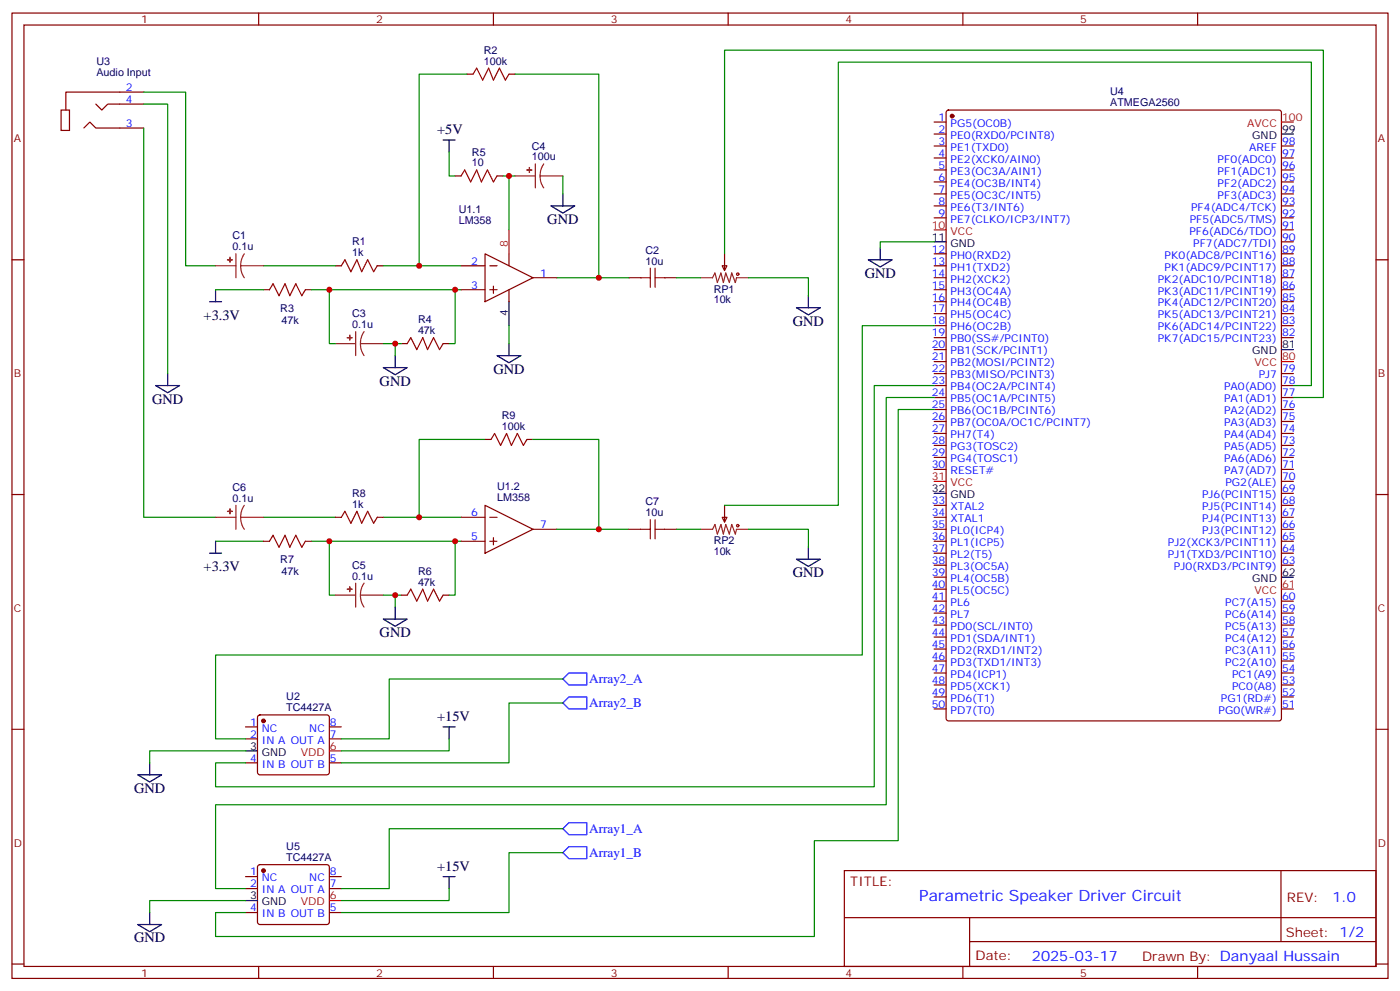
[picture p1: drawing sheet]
<svg xmlns="http://www.w3.org/2000/svg" width="412mm" height="292mm" viewBox="0 0 412 292" stroke-linecap="round" stroke-linejoin="round" font-family="sans-serif">
<g fill="none" stroke="#870000" stroke-width=".35">
<path d="M3.5 3.8h405.4v284.4h-405.4zM7.1 7.4h398.2v277.3h-398.2zM76.2 3.8v3.6M145.3 3.8v3.6M214.5 3.8v3.6M283.6 3.8v3.6M352.8 3.8v3.6M18 32.4h2.5v6h-2.5zM24.7 37.7l1.8-1.8 1.7 1.8h14.1M28.2 30.7l1.8 1.7 1.7-1.7h10.6M42.3 27.1h-22.9v5.3M137.6 21.8h1.7"/>
<path d="M149.9 21.8h1.8M275.2 35.9h3.5M275.2 39.5h3.5M278.9 32.6l.5-.2h97.4l.6 .5 .1 178.7-.5 .7h-97.6l-.7-.4v-178.8zM134.1 51.8h1.7M146.4 51.8h1.8M275.2 43h3.5M275.2 46.5h3.5M275.2 50.1h3.5M275.2 53.6h3.5M275.2 57.1h3.5M377.5 43h3.5"/>
<path d="M377.5 46.5h3.5M377.5 50.1h3.5M377.5 53.6h3.5M377.5 57.1h3.5M3.5 76.5h3.6M98.8 78.3h1.7M111.1 78.3h1.8M135.8 78.3h7.1M142.9 74.8l14.1 7-14.1 7.1zM144.3 78.3h2.1M149.9 74.8v3.5M212.7 78.3h1.4l-.7 1.4z"/>
<path d="M213.4 74.8v4.9M275.2 78.3h3.5M275.2 60.6h3.5M275.2 64.2h3.5M275.2 74.8h3.5M377.5 78.3h3.5M377.5 60.6h3.5M377.5 64.2h3.5M377.5 74.8h3.5M377.5 71.2h3.5M377.5 67.7h3.5M405.3 76.5h3.6"/>
<path d="M77.6 85.3h1.8M90 85.3h1.7M135.8 85.3h7.1M144.3 85.3h2.1M145.3 84.3v2.1M149.9 85.3v3.6M157 81.8h7M185.2 81.8h3.5M195.8 81.8h3.5M275.2 85.3h3.5M275.2 81.8h3.5M275.2 88.9h3.5"/>
<path d="M275.2 92.4h3.5M275.2 95.9h3.5M275.2 99.4h3.5M377.5 85.3h3.5M377.5 81.8h3.5M377.5 88.9h3.5M377.5 92.4h3.5M377.5 95.9h3.5M377.5 99.4h3.5M118.2 101.2h1.7M130.5 101.2h1.8M275.2 103h3.5"/>
<path d="M275.2 106.5h3.5M275.2 110h3.5M275.2 113.6h3.5M275.2 117.1h3.5M377.5 110h3.5M377.5 113.6h3.5M377.5 117.1h3.5M142.9 129.4h1.7M155.2 129.4h1.8M275.2 120.6h3.5M275.2 124.1h3.5M275.2 127.7h3.5"/>
<path d="M275.2 131.2h3.5M275.2 134.7h3.5M275.2 138.3h3.5M377.5 120.6h3.5M377.5 124.1h3.5M377.5 127.7h3.5M377.5 131.2h3.5M377.5 134.7h3.5M377.5 138.3h3.5M3.5 145.7h3.6M77.6 159.4h1.8M90 159.4h1.7"/>
<path d="M98.8 152.4h1.7M111.1 152.4h1.8M135.8 152.4h7.1M135.8 159.4h7.1M142.9 148.8l14.1 7.1-14.1 7zM144.3 152.4h2.1M144.3 159.4h2.1M145.3 158.4v2.1M157 155.9h7M185.2 155.9h3.5M195.8 155.9h3.5M212.7 152.4h1.4l-.7 1.4z"/>
<path d="M213.4 148.8v5M275.2 152.4h3.5M275.2 159.4h3.5M275.2 155.9h3.5M275.2 148.8h3.5M377.5 152.4h3.5M377.5 159.4h3.5M377.5 155.9h3.5M377.5 148.8h3.5M377.5 145.3h3.5M377.5 141.8h3.5M405.3 145.7h3.6"/>
<path d="M118.2 175.3h1.7M130.5 175.3h1.8M275.2 162.9h3.5M275.2 166.5h3.5M275.2 170h3.5M275.2 173.5h3.5M275.2 177.1h3.5M377.5 162.9h3.5M377.5 166.5h3.5M377.5 177.1h3.5M275.2 180.6h3.5M275.2 184.1h3.5"/>
<path d="M275.2 187.6h3.5M275.2 191.2h3.5M275.2 194.7h3.5M275.2 198.2h3.5M377.5 180.6h3.5M377.5 184.1h3.5M377.5 187.6h3.5M377.5 191.2h3.5M377.5 194.7h3.5M377.5 198.2h3.5M3.5 214.8h3.6M72.3 214.1h3.5"/>
<path d="M72.3 217.6h3.5M76.1 210.8l.5-.2h19.7l.5 .2 .2 .5v16.2l-.2 .5-.5 .2h-19.7l-.5-.2-.3-.5v-16.2zM97 214.1h3.5M97 217.6h3.5M275.2 201.8h3.5M275.2 205.3h3.5M275.2 208.8h3.5M377.5 201.8h3.5M377.5 205.3h3.5M377.5 208.8h3.5M405.3 214.8h3.6M72.3 224.7h3.5"/>
<path d="M97 224.7h3.5M72.3 258.2h3.5M76.1 254.9l.5-.2h19.7l.5 .2 .2 .5v16.2l-.2 .5-.5 .2h-19.7l-.5-.2-.3-.5v-16.2zM97 258.2h3.5M248.7 256.4h156.6v28.3h-156.6zM377.3 256.5v20.8M72.3 261.7h3.5M72.3 268.8h3.5M97 261.7h3.5M97 268.8h3.5M248.7 270.3h156.5M285.6 277.3h119.6"/>
<path d="M285.6 270.3v14.1M3.5 284h3.6M76.2 284.7v3.5M145.3 284.7v3.5M214.5 284.7v3.5M283.6 284.7v3.5M352.8 284.7v3.5M405.3 284h3.6"/>
</g>
<path d="M377.5 35.9h3.5M149.9 67.7v7.1M275.2 67.7h3.5M377.5 106.5h3.5M275.2 141.8h3.5M377.5 173.5h3.5M97 221.2h3.5M97 265.3h3.5" fill="none" stroke="#f00" stroke-width=".35"/>
<g fill="none" stroke="#000" stroke-width=".35">
<path d="M377.5 39.5h3.5M130.5 41.2h3.6M132.3 41.2v3.6M165.8 57.1v3.5M162.3 60.6h7l-3.5 2.2zM255.8 76.5h7l-3.5 2.1zM259.3 73v3.5M275.2 71.2h3.5M61.7 88.9h3.6M63.5 85.3v3.6M149.9 88.9v7M234.6 90.6h7.1l-3.6 2.1z"/>
<path d="M238.1 87.1v3.5M45.9 113.6h7l-3.5 2.1zM49.4 110v3.6M112.9 108.3h7l-3.5 2.1zM116.4 104.7v3.6M146.4 104.7h7.1l-3.6 2.2zM149.9 101.2v3.5M377.5 103h3.5M63.5 159.4v3.5M275.2 145.3h3.5M61.7 162.9h3.6M116.4 178.8v3.6"/>
<path d="M234.6 164.7h7.1l-3.6 2.1zM238.1 161.2v3.5M377.5 170h3.5M112.9 182.4h7l-3.5 2.1zM130.5 214.1h3.6M132.3 214.1v3.5M40.6 228.2h7l-3.5 2.1zM44.1 224.7v3.5M72.3 221.2h3.5M130.5 258.2h3.6M132.3 258.2v3.5M40.6 272.3h7l-3.5 2.1z"/>
<path d="M44.1 268.8v3.5M72.3 265.3h3.5"/>
</g>
<g fill="#870000" stroke="#870000" stroke-width=".35">
<circle cx="77.6" cy="212.3" r=".53"/>
<circle cx="280.5" cy="34.2" r=".53"/>
<circle cx="77.6" cy="256.4" r=".53"/>
</g>
<g fill="none" stroke="#a10000" stroke-width=".35">
<path d="M149.9 21.8l-1 1.8-1.8-3.5-1.8 3.5-1.4-3.5-1.7 3.5-1.8-3.5-1.1 1.7M135.8 51.8l1.1-1.7 1.7 3.5 1.8-3.5 1.4 3.5 1.8-3.5 1.7 3.5 1.1-1.8M100.5 78.3l1.1-1.8 1.8 3.5 1.7-3.5 1.4 3.5 1.8-3.5 1.8 3.5 1-1.7M191.6 79v5.6M193 79v5.6M79.4 85.3l1-1.7 1.8 3.5 1.8-3.5 1.4 3.5 1.7-3.5 1.8 3.5 1.1-1.8M188.7 81.8h2.9M193 81.8h2.8M119.9 101.2l1.1-1.8 1.8 3.6 1.7-3.6 1.4 3.6 1.8-3.6 1.8 3.6 1-1.8M144.6 129.4l1.1-1.7 1.8 3.5 1.7-3.5 1.4 3.5 1.8-3.5 1.8 3.5 1-1.8M79.4 159.4l1-1.7 1.8 3.5 1.8-3.5 1.4 3.5 1.7-3.5 1.8 3.5 1.1-1.8M100.5 152.4l1.1-1.8 1.8 3.5 1.7-3.5 1.4 3.5 1.8-3.5 1.8 3.5 1-1.7"/>
<path d="M188.7 155.9h2.9M191.6 153.1v5.6M193 153.1v5.6M193 155.9h2.8M130.5 175.3l-1 1.8-1.8-3.6-1.8 3.6-1.4-3.6-1.7 3.6-1.8-3.6-1.1 1.8"/>
<circle cx="217.3" cy="80.8" r=".35"/>
<circle cx="217.3" cy="154.8" r=".35"/>
</g>
<g fill="none" stroke="#008700" stroke-width=".35">
<path d="M42.3 27.1h12.4v51.2h8.8M42.3 37.7v114.7h21.2M42.3 30.7h7.1v79.3M137.6 21.8h-14.1v56.5M151.7 21.8h24.7v60M132.3 44.8v7h1.8M148.2 51.8h3.5M149.9 51.8v15.9M165.8 51.8v5.3M77.6 78.3h21.2M112.9 78.3h22.9M213.4 74.8v-60h176.4v102.3h-8.8"/>
<path d="M275.2 71.2h-15.9v1.8M63.5 85.3h14.1M91.7 85.3h44.1M97 85.3v15.9h1.8M134.1 85.3v15.9h-1.8M149.9 95.9v5.3M164 81.8h21.2M199.3 81.8h7.1M220.5 81.8h17.6v5.3M275.2 95.9h-21.2v97h-190.5v24.7h8.8M112.9 101.2h5.3M116.4 101.2v3.5"/>
<path d="M275.2 113.6h-17.7v118.1h-194v-7h8.8M275.2 117.1h-14.1v119.9h-197.6v24.7h8.8M381 113.6h5.3v-95.3h-139.4v130.5h-33.5M142.9 129.4h-19.4v23M157 129.4h19.4v26.5M275.2 120.6h-10.6v127h-24.7v28.2h-176.4v-7h8.8M63.5 159.4h14.1M77.6 152.4h21.2M91.7 159.4h44.1M97 159.4v15.9h1.8M112.9 152.4h22.9M134.1 159.4v15.9h-1.8"/>
<path d="M164 155.9h21.2M199.3 155.9h7.1M220.5 155.9h17.6v5.3M112.9 175.3h5.3M116.4 175.3v3.5M165.8 200h-51.1v17.6h-14.2M132.3 217.6v3.6h-31.8M165.8 207h-15.9v17.7h-49.4M72.3 221.2h-28.2v3.5M165.8 244.1h-51.1v17.6h-14.2M165.8 251.1h-15.9v17.7h-49.4M72.3 265.3h-28.2v3.5"/>
<path d="M132.3 261.7v3.6h-31.8"/>
</g>
<g fill="none" stroke="#8c2424" stroke-width=".35">
<path d="M151.7 51.8h6M157.7 48.3v7.1M159.1 51.8l.2 1.9 .9 1.7M159.1 51.8h6.7M160.2 48.3l-.9 1.7-.2 1.8M63.5 78.3h6M69.5 74.8v7M70.9 78.3h6.7M70.9 78.3l.2 1.8 .9 1.7M72 74.8l-.9 1.6-.2 1.9M104.8 97.7v7M107.2 97.7l-.8 1.7-.2 1.8"/>
<path d="M206.4 81.8h3.5l.7-1.4 .7 2.8 1.1-2.8 .7 2.8 .7-2.8 1 2.8 .7-2.8 1.1 2.8 .4-1.4h3.5M98.8 101.2h6M106.2 101.2l.2 1.9 .8 1.6M106.2 101.2h6.7M63.5 152.4h6M69.5 148.8v7.1M70.9 152.4h6.7M70.9 152.4l.2 1.8 .9 1.7M72 148.8l-.9 1.7-.2 1.9M206.4 155.9h3.5l.7-1.4 .7 2.8 1.1-2.8 .7 2.8 .7-2.8 1 2.8 .7-2.8 1.1 2.8 .4-1.4h3.5M98.8 175.3h6M104.8 171.8v7"/>
<path d="M106.2 175.3l.2 1.8 .8 1.7M106.2 175.3h6.7M107.2 171.8l-.8 1.6-.2 1.9"/>
</g>
<g fill="#8c2424" stroke="#8c2424" stroke-width=".35">
<path d="M103 98.7v1.5z"/>
<path d="M102.3 99.4l1.4 .1z"/>
<path d="M155.9 49.4l.1 1.4z"/>
<path d="M155.2 50.1h1.4z"/>
<path d="M103 172.8v1.4z"/>
<path d="M102.3 173.5l1.4 .1z"/>
<path d="M67.7 75.8l.1 1.4z"/>
<path d="M67 76.5l1.4 .1z"/>
<path d="M67.7 149.9l.1 1.4z"/>
<path d="M67 150.6h1.4z"/>
</g>
<path d="M167.6 198.2h5.3v3.6h-5.3l-1.8-1.8zM167.6 205.3h5.3v3.5h-5.3l-1.8-1.8zM167.6 249.4h5.3v3.5h-5.3l-1.8-1.8zM167.6 242.3h5.3v3.6h-5.3l-1.8-1.8z" fill="none" stroke="#00f" stroke-width=".35"/>
<g fill="#c00">
<circle cx="97" cy="85.3" r=".88"/>
<circle cx="134.1" cy="85.3" r=".88"/>
<circle cx="116.4" cy="101.2" r=".88"/>
<circle cx="149.9" cy="51.8" r=".88"/>
<circle cx="123.5" cy="78.3" r=".88"/>
<circle cx="176.4" cy="81.8" r=".88"/>
<circle cx="116.4" cy="175.3" r=".88"/>
<circle cx="134.1" cy="159.4" r=".88"/>
<circle cx="97" cy="159.4" r=".88"/>
<circle cx="176.4" cy="155.9" r=".88"/>
<circle cx="123.5" cy="152.4" r=".88"/>
</g>
<text font-size="4.6" fill="#00f" x="270.8" y="265.5">Parametric Speaker Driver Circuit</text>
<g font-size="4.2">
<text x="128.8" y="39.5">+5V</text>
<text x="161.2" y="65.9">GND</text>
<text x="254.7" y="81.8">GND</text>
<text x="60" y="94.2">+3.3V</text>
<text x="233.5" y="95.9">GND</text>
<text x="111.8" y="113.6">GND</text>
<text x="145.3" y="110">GND</text>
<text x="44.8" y="118.9">GND</text>
<text x="60" y="168.2">+3.3V</text>
<text x="233.5" y="170">GND</text>
<text x="111.8" y="187.6">GND</text>
<text x="128.8" y="212.3">+15V</text>
<text x="39.5" y="233.5">GND</text>
<text x="128.8" y="256.4">+15V</text>
<text x="39.5" y="277.6">GND</text>
</g>
<g font-size="4.2" fill="#00f">
<text x="392.5" y="265.7">1.0</text>
<text x="304" y="283.1">2025-03-17</text>
</g>
<g font-size="3.9" fill="#00f">
<text x="173.6" y="201.2">Array2_A</text>
<text x="173.6" y="208.3">Array2_B</text>
<text x="173.6" y="245.3">Array1_A</text>
<text x="173.6" y="252.4">Array1_B</text>
</g>
<g font-size="3.9" fill="#800">
<text x="250.5" y="261">TITLE:</text>
<text x="379.1" y="265.7">REV:</text>
<text x="378.7" y="275.8">Sheet: 1/2</text>
<text x="287.4" y="282.9">Date:</text>
<text x="336.4" y="283">Drawn By: Danyaal Hussain</text>
</g>
<g font-size="3.2" fill="#800">
<text x="41.6" y="6.8">1</text>
<text x="110.8" y="6.8">2</text>
<text x="179.9" y="6.8">3</text>
<text x="249.1" y="6.8">4</text>
<text x="318.2" y="6.8">5</text>
<text x="4.1" y="41.9">A</text>
<text x="405.9" y="41.9">A</text>
<text x="4.1" y="111.1">B</text>
<text x="405.9" y="111.1">B</text>
<text x="4.1" y="180.2">C</text>
<text x="405.9" y="180.2">C</text>
<text x="4.1" y="249.4">D</text>
<text x="405.9" y="249.4">D</text>
<text x="41.6" y="287.7">1</text>
<text x="110.8" y="287.7">2</text>
<text x="179.9" y="287.7">3</text>
<text x="249.1" y="287.7">4</text>
<text x="318.2" y="287.7">5</text>
</g>
<g font-size="3.2" fill="#000080">
<text x="142.5" y="15.8">R2</text>
<text x="28.4" y="22.4">Audio Input</text>
<text x="28.4" y="19.2">U3</text>
<text x="142.5" y="19">100k</text>
<text x="327" y="28.1">U4</text>
<text x="327" y="31.2">ATMEGA2560</text>
<text x="139" y="45.8">R5</text>
<text x="156.6" y="47.2">100u</text>
<text x="156.6" y="44.1">C4</text>
<text x="139" y="49">10</text>
<text x="135.1" y="65.9">LM358</text>
<text x="135.1" y="62.8">U1.1</text>
<text x="68.4" y="70.5">C1</text>
<text x="68.4" y="73.7">0.1u</text>
<text x="103.7" y="75.5">1k</text>
<text x="103.7" y="72.3">R1</text>
<text x="190.2" y="77.9">10u</text>
<text x="190.2" y="74.8">C2</text>
<text x="210.2" y="89.4">10k</text>
<text x="210.2" y="86.2">RP1</text>
<text x="82.6" y="91.8">R3</text>
<text x="82.9" y="95.3">47k</text>
<text x="103.7" y="93.5">C3</text>
<text x="123.1" y="95.2">R4</text>
<text x="103.7" y="96.6">0.1u</text>
<text x="123.1" y="98.4">47k</text>
<text x="147.8" y="123.4">R9</text>
<text x="147.8" y="126.6">100k</text>
<text x="68.4" y="147.8">0.1u</text>
<text x="68.4" y="144.6">C6</text>
<text x="103.7" y="149.5">1k</text>
<text x="103.7" y="146.4">R8</text>
<text x="146.5" y="147.6">LM358</text>
<text x="146.5" y="144.5">U1.2</text>
<text x="190.2" y="148.8">C7</text>
<text x="190.2" y="152">10u</text>
<text x="210.2" y="160.3">RP2</text>
<text x="82.6" y="165.9">R7</text>
<text x="103.7" y="167.5">C5</text>
<text x="210.2" y="163.5">10k</text>
<text x="82.9" y="169.4">47k</text>
<text x="103.7" y="170.7">0.1u</text>
<text x="123.1" y="172.5">47k</text>
<text x="123.1" y="169.3">R6</text>
<text x="84.3" y="209.4">TC4427A</text>
<text x="84.3" y="206.2">U2</text>
<text x="84.3" y="250.3">U5</text>
<text x="84.3" y="253.5">TC4427A</text>
</g>
<g font-size="3.2" fill="#00f">
<text x="37" y="26.8">2</text>
<text x="37" y="30.3">4</text>
<text x="276.5" y="35.6">1</text>
<text x="37" y="37.4">3</text>
<text x="276.5" y="39.1">2</text>
<text x="280" y="37.4">PG5(OC0B)</text>
<text x="280" y="40.9">PE0(RXD0/PCINT8)</text>
<text x="276.5" y="42.7">3</text>
<text x="276.5" y="46.2">4</text>
<text x="280" y="44.4">PE1(TXD0)</text>
<text x="280" y="47.9">PE2(XCK0/AIN0)</text>
<text x="358.7" y="47.9">PF0(ADC0)</text>
<text x="368" y="44.4">AREF</text>
<text x="377.6" y="46.2">97</text>
<text x="377.6" y="42.7">98</text>
<text x="276.5" y="49.7">5</text>
<text x="276.5" y="53.2">6</text>
<text x="280" y="51.5">PE3(OC3A/AIN1)</text>
<text x="358.7" y="51.5">PF1(ADC1)</text>
<text x="377.6" y="53.2">95</text>
<text x="377.6" y="49.7">96</text>
<text x="276.5" y="56.8">7</text>
<text x="280" y="55">PE4(OC3B/INT4)</text>
<text x="280" y="58.5">PE5(OC3C/INT5)</text>
<text x="358.7" y="58.5">PF3(ADC3)</text>
<text x="358.7" y="55">PF2(ADC2)</text>
<text x="377.6" y="56.8">94</text>
<text x="276.5" y="60.3">8</text>
<text x="276.5" y="63.8">9</text>
<text x="280" y="62.1">PE6(T3/INT6)</text>
<text x="280" y="65.6">PE7(CLKO/ICP3/INT7)</text>
<text x="350.4" y="65.6">PF5(ADC5/TMS)</text>
<text x="350.9" y="62.1">PF4(ADC4/TCK)</text>
<text x="377.6" y="63.8">92</text>
<text x="377.6" y="60.3">93</text>
<text x="350.3" y="69.1">PF6(ADC6/TDO)</text>
<text x="377.6" y="70.9">90</text>
<text x="377.6" y="67.3">91</text>
<text x="138.7" y="77.9">2</text>
<text x="274.5" y="74.4">12</text>
<text x="274.5" y="77.9">13</text>
<text x="280" y="76.2">PH0(RXD2)</text>
<text x="343" y="76.2">PK0(ADC8/PCINT16)</text>
<text x="351.5" y="72.6">PF7(ADC7/TDI)</text>
<text x="377.6" y="77.9">88</text>
<text x="377.6" y="74.4">89</text>
<text x="159.1" y="81.5">1</text>
<text x="274.5" y="81.5">14</text>
<text x="280" y="79.7">PH1(TXD2)</text>
<text x="280" y="83.2">PH2(XCK2)</text>
<text x="341" y="83.2">PK2(ADC10/PCINT18)</text>
<text x="343" y="79.7">PK1(ADC9/PCINT17)</text>
<text x="377.6" y="81.5">87</text>
<text x="138.7" y="85">3</text>
<text x="274.5" y="85">15</text>
<text x="274.5" y="88.5">16</text>
<text x="280" y="86.7">PH3(OC4A)</text>
<text x="341" y="86.7">PK3(ADC11/PCINT19)</text>
<text x="377.6" y="88.5">85</text>
<text x="377.6" y="85">86</text>
<text x="274.5" y="92">17</text>
<text x="274.5" y="95.6">18</text>
<text x="280" y="90.3">PH4(OC4B)</text>
<text x="280" y="93.8">PH5(OC4C)</text>
<text x="341" y="93.8">PK5(ADC13/PCINT21)</text>
<text x="341" y="90.3">PK4(ADC12/PCINT20)</text>
<text x="377.6" y="95.6">83</text>
<text x="377.6" y="92">84</text>
<text x="274.5" y="99.1">19</text>
<text x="280" y="97.3">PH6(OC2B)</text>
<text x="280" y="100.9">PB0(SS#/PCINT0)</text>
<text x="341" y="100.9">PK7(ADC15/PCINT23)</text>
<text x="341" y="97.3">PK6(ADC14/PCINT22)</text>
<text x="377.6" y="99.1">82</text>
<text x="274.5" y="102.6">20</text>
<text x="274.5" y="106.2">21</text>
<text x="280" y="104.4">PB1(SCK/PCINT1)</text>
<text x="280" y="107.9">PB2(MOSI/PCINT2)</text>
<text x="274.5" y="109.7">22</text>
<text x="274.5" y="113.2">23</text>
<text x="280" y="111.4">PB3(MISO/PCINT3)</text>
<text x="370.8" y="111.4">PJ7</text>
<text x="377.6" y="113.2">78</text>
<text x="377.6" y="109.7">79</text>
<text x="274.5" y="116.7">24</text>
<text x="280" y="115">PB4(OC2A/PCINT4)</text>
<text x="280" y="118.5">PB5(OC1A/PCINT5)</text>
<text x="360.6" y="118.5">PA1(AD1)</text>
<text x="360.6" y="115">PA0(AD0)</text>
<text x="377.6" y="116.7">77</text>
<text x="274.5" y="120.3">25</text>
<text x="274.5" y="123.8">26</text>
<text x="280" y="122">PB6(OC1B/PCINT6)</text>
<text x="280" y="125.6">PB7(OC0A/OC1C/PCINT7)</text>
<text x="360.6" y="125.6">PA3(AD3)</text>
<text x="360.6" y="122">PA2(AD2)</text>
<text x="377.6" y="123.8">75</text>
<text x="377.6" y="120.3">76</text>
<text x="274.5" y="127.3">27</text>
<text x="274.5" y="130.8">28</text>
<text x="280" y="129.1">PH7(T4)</text>
<text x="360.6" y="129.1">PA4(AD4)</text>
<text x="377.6" y="130.8">73</text>
<text x="377.6" y="127.3">74</text>
<text x="274.5" y="134.4">29</text>
<text x="274.5" y="137.9">30</text>
<text x="280" y="132.6">PG3(TOSC2)</text>
<text x="280" y="136.1">PG4(TOSC1)</text>
<text x="360.6" y="136.1">PA6(AD6)</text>
<text x="360.6" y="132.6">PA5(AD5)</text>
<text x="377.6" y="137.9">71</text>
<text x="377.6" y="134.4">72</text>
<text x="280" y="139.7">RESET#</text>
<text x="360.6" y="139.7">PA7(AD7)</text>
<text x="361" y="143.2">PG2(ALE)</text>
<text x="377.6" y="141.4">70</text>
<text x="274.5" y="148.5">33</text>
<text x="354.1" y="146.7">PJ6(PCINT15)</text>
<text x="377.6" y="148.5">68</text>
<text x="377.6" y="145">69</text>
<text x="138.7" y="152">6</text>
<text x="159.1" y="155.5">7</text>
<text x="274.5" y="152">34</text>
<text x="274.5" y="155.5">35</text>
<text x="280" y="150.2">XTAL2</text>
<text x="280" y="153.8">XTAL1</text>
<text x="354.1" y="153.8">PJ4(PCINT13)</text>
<text x="354.1" y="150.2">PJ5(PCINT14)</text>
<text x="377.6" y="155.5">66</text>
<text x="377.6" y="152">67</text>
<text x="138.7" y="159.1">5</text>
<text x="274.5" y="159.1">36</text>
<text x="280" y="157.3">PL0(ICP4)</text>
<text x="280" y="160.8">PL1(ICP5)</text>
<text x="344" y="160.8">PJ2(XCK3/PCINT11)</text>
<text x="354.1" y="157.3">PJ3(PCINT12)</text>
<text x="377.6" y="159.1">65</text>
<text x="274.5" y="162.6">37</text>
<text x="274.5" y="166.1">38</text>
<text x="280" y="164.4">PL2(T5)</text>
<text x="280" y="167.9">PL3(OC5A)</text>
<text x="344.1" y="164.4">PJ1(TXD3/PCINT10)</text>
<text x="345.8" y="167.9">PJ0(RXD3/PCINT9)</text>
<text x="377.6" y="166.1">63</text>
<text x="377.6" y="162.6">64</text>
<text x="274.5" y="169.7">39</text>
<text x="274.5" y="173.2">40</text>
<text x="280" y="171.4">PL4(OC5B)</text>
<text x="274.5" y="176.7">41</text>
<text x="280" y="174.9">PL5(OC5C)</text>
<text x="280" y="178.5">PL6</text>
<text x="360.9" y="178.5">PC7(A15)</text>
<text x="377.6" y="176.7">60</text>
<text x="274.5" y="180.2">42</text>
<text x="274.5" y="183.8">43</text>
<text x="280" y="182">PL7</text>
<text x="280" y="185.5">PD0(SCL/INT0)</text>
<text x="360.9" y="185.5">PC5(A13)</text>
<text x="360.9" y="182">PC6(A14)</text>
<text x="377.6" y="183.8">58</text>
<text x="377.6" y="180.2">59</text>
<text x="274.5" y="187.3">44</text>
<text x="274.5" y="190.8">45</text>
<text x="280" y="189.1">PD1(SDA/INT1)</text>
<text x="360.9" y="189.1">PC4(A12)</text>
<text x="377.6" y="190.8">56</text>
<text x="377.6" y="187.3">57</text>
<text x="274.5" y="194.3">46</text>
<text x="274.5" y="197.9">47</text>
<text x="280" y="192.6">PD2(RXD1/INT2)</text>
<text x="280" y="196.1">PD3(TXD1/INT3)</text>
<text x="360.9" y="196.1">PC2(A10)</text>
<text x="360.9" y="192.6">PC3(A11)</text>
<text x="377.6" y="197.9">54</text>
<text x="377.6" y="194.3">55</text>
<text x="274.5" y="201.4">48</text>
<text x="280" y="199.6">PD4(ICP1)</text>
<text x="280" y="203.2">PD5(XCK1)</text>
<text x="363" y="203.2">PC0(A8)</text>
<text x="363" y="199.6">PC1(A9)</text>
<text x="377.6" y="201.4">53</text>
<text x="274.5" y="204.9">49</text>
<text x="274.5" y="208.5">50</text>
<text x="280" y="206.7">PD6(T1)</text>
<text x="359.6" y="206.7">PG1(RD#)</text>
<text x="377.6" y="208.5">51</text>
<text x="377.6" y="204.9">52</text>
<text x="73.7" y="213.7">1</text>
<text x="77.2" y="215.5">NC</text>
<text x="91.1" y="215.5">NC</text>
<text x="97.2" y="213.7">8</text>
<text x="280" y="210.2">PD7(T0)</text>
<text x="359" y="210.2">PG0(WR#)</text>
<text x="73.7" y="217.3">2</text>
<text x="77.2" y="219">IN A OUT A</text>
<text x="97.2" y="217.3">7</text>
<text x="73.7" y="224.3">4</text>
<text x="77.2" y="226.1">IN B OUT B</text>
<text x="97.2" y="224.3">5</text>
<text x="73.7" y="257.8">1</text>
<text x="97.2" y="257.8">8</text>
<text x="73.7" y="261.4">2</text>
<text x="77.2" y="259.6">NC</text>
<text x="77.2" y="263.1">IN A OUT A</text>
<text x="91.1" y="259.6">NC</text>
<text x="97.2" y="261.4">7</text>
<text x="73.7" y="268.4">4</text>
<text x="97.2" y="268.4">5</text>
<text x="77.2" y="270.2">IN B OUT B</text>
</g>
<g font-size="3.2" fill="#f00">
<text x="377.6" y="35.6">100</text>
<text x="367.4" y="37.4">AVCC</text>
<text x="274.5" y="67.3">10</text>
<text x="280" y="69.1">VCC</text>
<text x="149.6" y="72.6" transform="rotate(-90 149.6 72.6)">8</text>
<text x="369.6" y="107.9">VCC</text>
<text x="377.6" y="106.2">80</text>
<text x="274.5" y="141.4">31</text>
<text x="280" y="143.2">VCC</text>
<text x="377.6" y="173.2">61</text>
<text x="369.6" y="174.9">VCC</text>
<text x="97.2" y="220.8">6</text>
<text x="88.6" y="222.6">VDD</text>
<text x="88.6" y="266.7">VDD</text>
<text x="97.2" y="264.9">6</text>
</g>
<g font-size="3.2">
<text x="368.9" y="40.9">GND</text>
<text x="377.6" y="39.1">99</text>
<text x="274.5" y="70.9">11</text>
<text x="280" y="72.6">GND</text>
<text x="149.6" y="93" transform="rotate(-90 149.6 93)">4</text>
<text x="368.9" y="104.4">GND</text>
<text x="377.6" y="102.6">81</text>
<text x="274.5" y="145">32</text>
<text x="280" y="146.7">GND</text>
<text x="368.9" y="171.4">GND</text>
<text x="377.6" y="169.7">62</text>
<text x="73.7" y="220.8">3</text>
<text x="77.2" y="222.6">GND</text>
<text x="73.7" y="264.9">3</text>
<text x="77.2" y="266.7">GND</text>
</g>
</svg>
